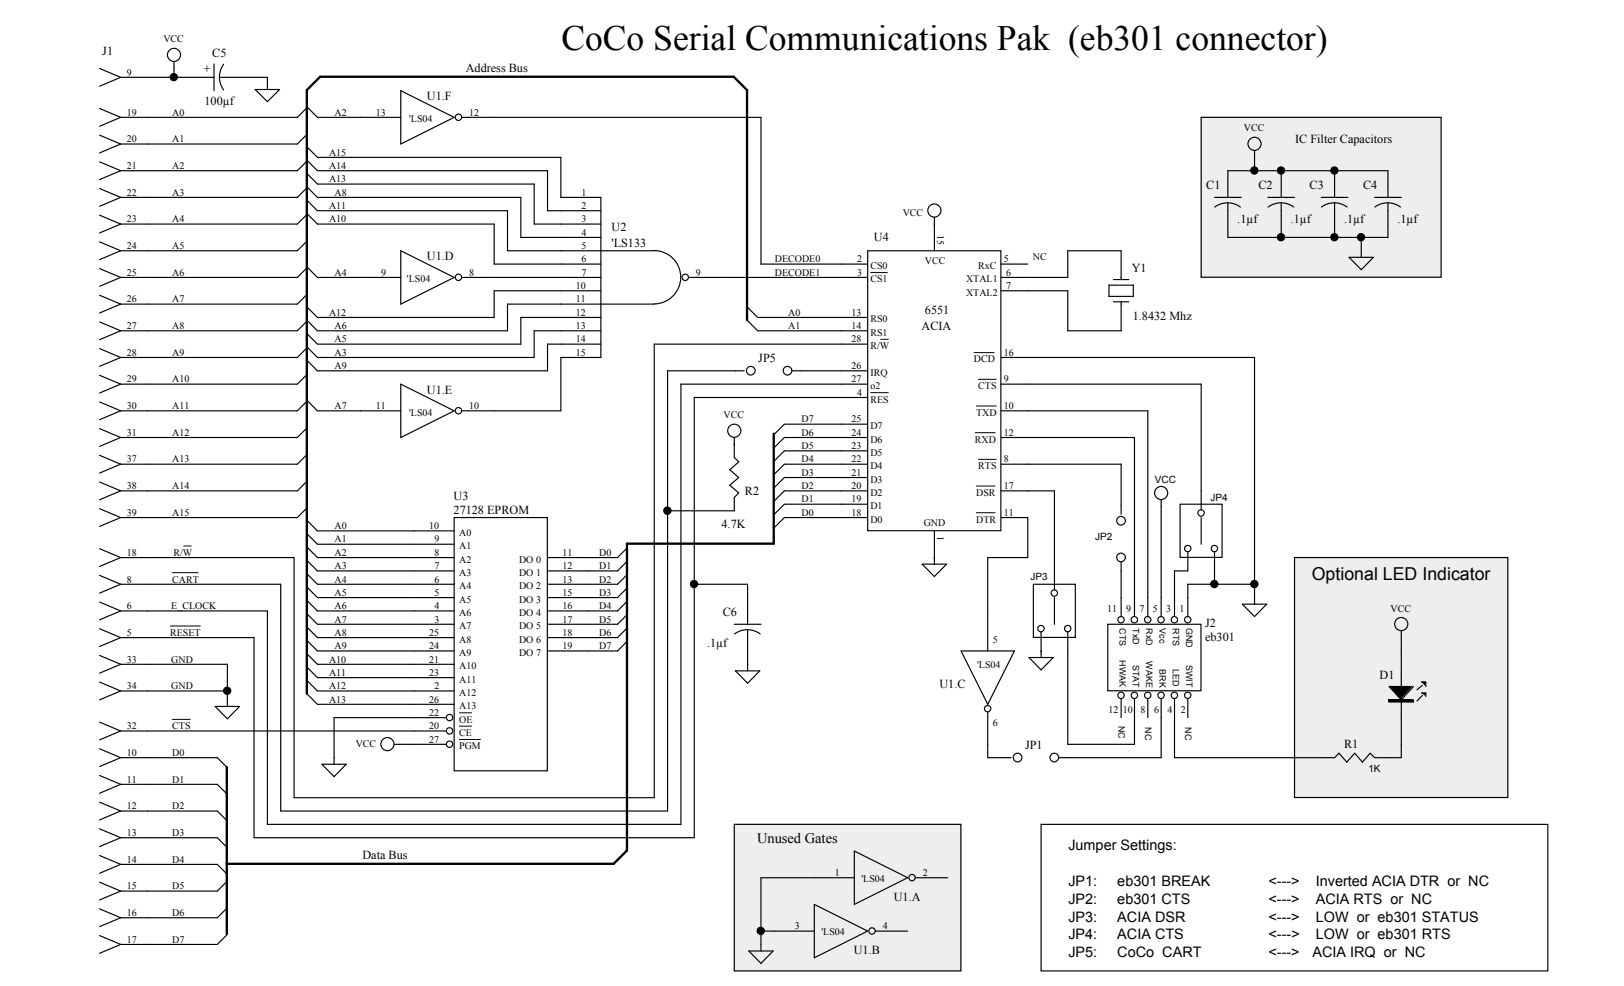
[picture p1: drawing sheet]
<svg xmlns="http://www.w3.org/2000/svg" width="356mm" height="216mm" viewBox="0 0 356 216" stroke-linecap="round" stroke-linejoin="round" font-family="sans-serif">
<path d="M283.4 122h46.8v52.7h-46.8z" fill="#eee"/>
<path d="M283.3 122h46.9v52.7h-46.9z" fill="none" stroke="#eee" stroke-width=".22"/>
<path d="M258.4 110.4h9.2v11.6h-9.2zM226.3 127.9h9.2v11.7h-9.2zM283.5 122.1h46.7v52.5h-46.7z" fill="none" stroke="#000" stroke-width=".25"/>
<path d="M160.7 180.4h49.8v32.3h-49.8z" fill="#eee"/>
<path d="M160.7 180.4h49.8v32.3h-49.8z" fill="none" stroke="#eee" stroke-width=".22"/>
<path d="M160.8 180.5h49.6v32.1h-49.6z" fill="none" stroke="#000" stroke-width=".25"/>
<path d="M262.9 25.6h52.7v35.2h-52.7z" fill="#eee"/>
<path d="M262.9 25.6h52.7v35.2h-52.7z" fill="none" stroke="#eee" stroke-width=".22"/>
<g fill="none" stroke="#000" stroke-width=".25">
<path d="M21.8 15l4.6 1.9M26.4 16.9h20.5M26.4 16.9l-4.6 2M38.1 13.5v3.4M46.9 14v5.9M48.1 16.9h10.4v2.7M49 14.1a4.7 4.7 0 0 0 0 5.6M55.9 19.6h5.3l-2.7 2.7zM87.8 19.9l11.6 5.8-11.6 5.8zM21.8 23.7l4.6 2M21.8 29.6l4.6 1.9M21.8 35.4l4.6 2"/>
<path d="M26.4 37.4h38.7l2.2-2.2 2.2 2.2h50.4v8.7h11.7M26.4 25.7h38.7l2.2-2.2 2.2 2.2h18.3M26.4 25.7l-4.6 1.9M26.4 31.5l-4.6 2M26.4 37.4l-4.6 1.9M67.3 32.3l2.2 2.2h53.3v8.7h8.8v35.1h-8.8v11.7h-21.7M67.3 38.1l2.2 2.2h47.5v8.8h14.6M67.3 29.3l-2.2 2.2h-38.7M101.1 25.7h65.5v32.1h23.4M263 25.7h52.6v35h-52.6zM274.7 33v4.4M280.5 37.4v5.8"/>
<path d="M292.2 37.4v5.8M21.8 47.1l4.6 2M21.8 41.3l4.6 1.9M21.8 53l4.6 1.9M21.8 58.8l4.6 1.9M26.4 43.2h38.7l2.2-2.2 2.2 2.2h44.5v8.8h17.6M26.4 49.1h38.7l2.2-2.2 2.2 2.2h38.7v8.7h23.4M26.4 49.1l-4.6 1.9M26.4 43.2l-4.6 2M26.4 54.9l-4.6 2M67.3 43.9l2.2 2.2h41.6v8.8h32.2M67.3 52.7l-2.2 2.2h-38.7"/>
<path d="M87.8 54.9l11.6 5.8-11.6 5.9zM143.2 54.9a5.8 5.8 0 0 1 5.9 5.8 5.8 5.8 0 0 1-5.9 5.8M190 54.9h29.2v61.3h-29.2zM204.6 49.1h.1M204.6 47.6v7.3M219.2 57.8h5.8M265.9 43.2h5.9M266 45.3a4.7 4.7 0 0 1 5.6 0M268.9 44.4v7.6h35v-7.6M268.9 43.2v-5.8h35v5.8M277.6 43.2h5.9M277.7 45.3a4.7 4.7 0 0 1 5.6 0"/>
<path d="M280.5 44.4v7.6M289.3 43.2h5.8M289.3 45.3a4.7 4.7 0 0 1 5.7 0M292.2 44.4v7.6M295.4 56.3h5.3l-2.6 2.8zM298.1 52v4.3M301 43.2h5.8M301 45.3a4.7 4.7 0 0 1 5.7 0M21.8 70.5l4.6 1.9M21.8 76.3l4.6 2M21.8 64.6l4.6 2M26.4 60.7h38.7l2.2-2.2 2.2 2.2h18.3"/>
<path d="M26.4 72.4l-4.6 2M26.4 78.3l-4.6 1.9M26.4 60.7l-4.6 2M26.4 66.6l-4.6 1.9M67.3 64.4l-2.2 2.2h-38.7M101.1 60.7h30.5M131.6 63.7h-23.4v5.8h-38.7l-2.2-2.2M131.6 69.5h-17.6v5.9h-44.5l-2.2-2.2M131.6 72.4h-14.6v5.9h-47.5l-2.2-2.2-2.2 2.2h-38.7M131.6 75.4h-11.7v5.8h-50.4l-2.2-2.2M143.3 66.6h-32.2v5.8h-41.6l-2.2-2.2-2.2 2.2h-38.7M150.8 60.7h39.2"/>
<path d="M163.7 67.3l2.2 2.2h24.1M163.7 70.2l2.2 2.2h24.1M190 75.4h-46.7v99.3h-78.9v-52.6h-38M219.2 60.7h14.6v-5.8h11.7v6.3M219.2 63.7h14.6v8.7h11.7v-6.3M219.2 78.3h55.5v54M242.8 62.4h5.4v2.5h-5.4zM243.8 61.2h3.4M243.8 66.1h3.4M21.8 88l4.6 2M21.8 82.2l4.6 1.9M21.8 93.9l4.6 1.9"/>
<path d="M21.8 99.7l4.6 1.9M26.4 90h38.7l2.2-2.2 2.2 2.2h18.3M26.4 90l-4.6 1.9M26.4 84.1l-4.6 2M26.4 95.8l-4.6 1.9M67.3 81.9l-2.2 2.2h-38.7M67.3 93.6l-2.2 2.2h-38.7M67.3 99.4l-2.2 2.2h-38.7M87.8 84.1l11.6 5.9-11.6 5.8zM160.8 97.2h.1M160.8 95.8v4.4l1 .9-2 1.8 2 1.7-2 1.7 2 1.6-1 1v2.9h-14.6M163 81.2h-16.8v96.4h-84.7v-49.7h-35.1"/>
<path d="M173.4 81.2h16.6M190 84.1h-40.9v96.4h-90.6v-46.7h-32.1M190 95.8h-18.3l-2.2 2.2M190 87h-38v96.4h-96.4v-43.8h-29.2M190 92.9h-18.3l-2.2 2.2M190 98.7h-18.3l-2.2 2.2M219.2 90h32.1v45M219.2 84.1h43.8v27.5M219.2 95.8h29.2v39.2M21.8 105.5l4.6 2M21.8 111.4l4.6 1.9M26.4 107.5l-4.6 1.9"/>
<path d="M26.4 101.6l-4.6 2M26.4 113.3l-4.6 2M67.3 105.3l-2.2 2.2h-38.7M67.3 111.1l-2.2 2.2h-38.7M67.3 119.9l2.2 2.2h29.9M67.3 114l2.2 2.2h29.9M67.3 117l2.2 2.2h29.9M99.4 113.3h20.4v55.5h-20.4zM137.4 119.9l-2.2 2.2h-15.3M190 107.5h-18.3l-2.2 2.2M190 101.6h-18.3l-2.2 2.2M190 113.3h-18.3l-2.2 2.2"/>
<path d="M190 104.6h-18.3l-2.2 2.2M190 110.4h-18.3l-2.2 2.2M204.6 116.2v7.3M219.2 107.5h11.7v21.7M219.2 101.6h26.3v11M219.2 113.3h5.8v8.8h-8.7v20.4M254.3 109.4v25.6M263 113.3v5.9M21.8 137.7l4.6 1.9M21.8 131.8l4.6 2M21.8 126l4.6 1.9M21.8 120.1l4.6 2"/>
<path d="M26.4 139.6l-4.6 2M26.4 133.8l-4.6 1.9M26.4 127.9l-4.6 2M26.4 122.1l-4.6 1.9M67.3 137.4l2.2 2.2h29.9M67.3 131.6l2.2 2.2h29.9M67.3 125.7l2.2 2.2h29.9M67.3 122.8l2.2 2.2h29.9M67.3 128.7l2.2 2.2h29.9M67.3 134.5l2.2 2.2h29.9M137.4 137.4l-2.2 2.2h-15.3M137.4 131.6l-2.2 2.2h-15.3"/>
<path d="M137.4 125.7l-2.2 2.2h-15.3M137.4 122.8l-2.2 2.2h-15.3M137.4 128.7l-2.2 2.2h-15.3M137.4 134.5l-2.2 2.2h-15.3M152 127.9h11.7v8.8M160.8 136.7h5.8M160.8 138.8a4.7 4.7 0 0 1 5.7 0M163.7 137.9v9M201.9 123.5h5.4l-2.7 2.7zM204.6 122.1h.1M228 138.4v5.6M230.9 130.9v5.8"/>
<path d="M233.8 138.4v24.6h14.6v-10M242.6 136.7h20.4v14.6h-20.4zM245.5 123.1v11.9M260.1 120.9v4.1h-2.9v10M265.9 120.9v7M272 132.3h5.4l-2.7 2.7zM274.7 127.9h-14.6v7.1M306.8 138.1v27.8h-5.8l-1-1-1.7 2-1.7-2-1.7 2-1.7-2-1 1h-35v-12.9M21.8 158.1l4.6 2M21.8 149.4l4.6 1.9M21.8 143.5l4.6 2M26.4 151.3h23.4"/>
<path d="M26.4 151.3l-4.6 1.9M26.4 145.5h23.4v9.2M26.4 145.5l-4.6 1.9M47.1 154.7h5.4l-2.7 2.7zM67.3 149.1l2.2 2.2h29.9M67.3 143.3l2.2 2.2h29.9M67.3 140.3l2.2 2.2h29.9M67.3 146.2l2.2 2.2h29.9M67.3 152l2.2 2.2h29.9M97.7 157.1h-24.5v10.2M137.4 140.3l-2.2 2.2h-15.3M161 146.9h5.4l-2.7 2.7z"/>
<path d="M210.4 142.5h11.7l-5.8 11.7zM216.3 155.9v10h5.1M225.3 144h5.3l-2.6 2.7zM228 142.5h.1M245.5 153v4.1M251.3 153v4.1M254.3 153v12.9h-22.4M260.1 153v4.1M304.2 153.2v.5h5.3v-.5M304.2 150.3l2.6 2.9 2.7-2.9M311.2 149.4h1v.9M311.2 151.8h1v.7"/>
<path d="M311.4 152.3l-1.1 1.2M311.4 150.1l-1.1 .9M21.8 169.8l4.6 1.9M21.8 164l4.6 1.9M21.8 175.6l4.6 2M26.4 160.1h71.3M26.4 160.1l-4.6 1.9M26.4 171.7h21.2l2.2 2.2M26.4 171.7l-4.6 2M26.4 165.9h21.2l2.2 2.2M26.4 165.9l-4.6 2M26.4 177.6h21.2l2.2 2.2"/>
<path d="M26.4 177.6l-4.6 1.9M70.5 167.3h5.3l-2.6 2.8zM86.3 163h11.4M21.8 181.5l4.6 1.9M21.8 193.2l4.6 1.9M21.8 187.3l4.6 2M21.8 199l4.6 2M26.4 183.4h21.2l2.2 2.2M26.4 183.4l-4.6 2M26.4 195.1l-4.6 2M26.4 189.3h21.2l2.2 2.2M26.4 189.3l-4.6 1.9"/>
<path d="M49.8 192.9l-2.2 2.2h-21.2M49.8 198.8l-2.2 2.2h-21.2M178.3 198l11.7 5.9-11.7 5.8zM187.1 192.2h-20.5v16M187.1 186.4l11.7 5.8-11.7 5.8zM200.4 192.2h7.1M228 180.5h110.9v32.1h-110.9zM21.8 204.9l4.6 1.9M26.4 201l-4.6 1.9M26.4 206.8l-4.6 1.9M49.8 204.6l-2.2 2.2h-21.2M164 208.2h5.3l-2.7 2.7z"/>
<path d="M166.6 203.9h11.7M191.7 203.9h7.1"/>
<circle cx="38.1" cy="12" r="1.44"/>
<circle cx="100.4" cy="25.7" r=".7"/>
<circle cx="274.7" cy="31.5" r="1.44"/>
<circle cx="204.6" cy="46.1" r="1.44"/>
<circle cx="100.4" cy="60.7" r=".7"/>
<circle cx="150" cy="60.7" r=".7"/>
<circle cx="100.4" cy="89.9" r=".7"/>
<circle cx="160.8" cy="94.3" r="1.44"/>
<circle cx="164.4" cy="81.2" r=".95"/>
<circle cx="172.4" cy="81.2" r=".95"/>
<circle cx="245.5" cy="114" r=".95"/>
<circle cx="254.3" cy="107.9" r="1.44"/>
<circle cx="263" cy="112.3" r=".7"/>
<circle cx="227.9" cy="137.6" r=".7"/>
<circle cx="230.9" cy="129.9" r=".7"/>
<circle cx="233.8" cy="137.6" r=".7"/>
<circle cx="245.5" cy="135.7" r=".7"/>
<circle cx="245.5" cy="122.1" r=".95"/>
<circle cx="248.4" cy="135.7" r=".7"/>
<circle cx="251.3" cy="135.7" r=".7"/>
<circle cx="254.2" cy="135.7" r=".7"/>
<circle cx="257.2" cy="135.7" r=".7"/>
<circle cx="260.1" cy="120.1" r=".7"/>
<circle cx="260.1" cy="135.7" r=".7"/>
<circle cx="265.9" cy="120.1" r=".7"/>
<circle cx="306.8" cy="136.6" r="1.44"/>
<circle cx="98.4" cy="157.1" r=".7"/>
<circle cx="216.3" cy="155.2" r=".7"/>
<circle cx="245.5" cy="152.2" r=".7"/>
<circle cx="248.4" cy="152.2" r=".7"/>
<circle cx="251.3" cy="152.2" r=".7"/>
<circle cx="254.2" cy="152.2" r=".7"/>
<circle cx="257.2" cy="152.2" r=".7"/>
<circle cx="260.1" cy="152.2" r=".7"/>
<circle cx="84.8" cy="162.9" r="1.44"/>
<circle cx="98.4" cy="163" r=".7"/>
<circle cx="98.4" cy="160" r=".7"/>
<circle cx="222.8" cy="165.9" r=".95"/>
<circle cx="230.9" cy="165.9" r=".95"/>
<circle cx="199.7" cy="192.2" r=".7"/>
<circle cx="190.9" cy="203.8" r=".7"/>
</g>
<g fill="#000">
<path d="M304 150.2h5.4l-2.7 2.9zM311.1 151.6h1v.8zM311.1 149.2h1v1z"/>
<path d="M304 153.1h5.4v.5h-5.4z" fill-rule="evenodd"/>
<circle cx="38.1" cy="16.9" r=".81"/>
<circle cx="274.7" cy="37.3" r=".81"/>
<circle cx="280.5" cy="37.3" r=".81"/>
<circle cx="292.2" cy="37.3" r=".81"/>
<circle cx="280.5" cy="51.9" r=".81"/>
<circle cx="292.2" cy="51.9" r=".81"/>
<circle cx="298" cy="51.9" r=".81"/>
<circle cx="146.1" cy="111.8" r=".82"/>
<circle cx="152" cy="127.9" r=".81"/>
<circle cx="265.9" cy="127.9" r=".81"/>
<circle cx="274.7" cy="127.9" r=".81"/>
<circle cx="49.7" cy="151.3" r=".81"/>
<circle cx="166.6" cy="203.8" r=".81"/>
</g>
<path d="M163.6 70.1v-50.4l-2.9-2.9h-90.6l-2.9 2.9v132.2M169.4 95v24h-32.1v67.2l-2.9 2.9h-84.7M49.7 168v36.5" fill="none" stroke="#000" stroke-width=".51"/>
<g fill="none" stroke="#000" stroke-width=".22">
<path d="M190.6 59.7h3.7M192.8 74.3h1.7M213.3 77.2h4.4M190.6 86h3.9M213.5 94.7h4.4M213.8 88.9h4.3M214.2 83.1h3.9M40.2 119.5h1.7M213.8 106.4h4.1M213.8 112.3h4.1M214.2 100.6h3.9M37.3 137.1h6.6"/>
<path d="M37.8 125.4h5.6M37.8 157.5h3.9M100.6 156.1h2.7M100.6 159h2.7M100.6 161.9h4.6"/>
<circle cx="38.1" cy="16.9" r=".81"/>
<circle cx="274.7" cy="37.3" r=".81"/>
<circle cx="280.5" cy="37.3" r=".81"/>
<circle cx="292.2" cy="37.3" r=".81"/>
<circle cx="280.5" cy="51.9" r=".81"/>
<circle cx="292.2" cy="51.9" r=".81"/>
<circle cx="298" cy="51.9" r=".81"/>
<circle cx="146.1" cy="111.8" r=".82"/>
<circle cx="152" cy="127.9" r=".81"/>
<circle cx="265.9" cy="127.9" r=".81"/>
<circle cx="274.7" cy="127.9" r=".81"/>
<circle cx="49.7" cy="151.3" r=".81"/>
<circle cx="166.6" cy="203.8" r=".81"/>
</g>
<text font-size="7.8" x="122.9" y="11">CoCo Serial Communications Pak (eb301 connector)</text>
<text font-size="3.9" x="287.2" y="127.1">Optional LED Indicator</text>
<g font-size="3.2">
<text x="165.8" y="184.5">Unused Gates</text>
<text x="233.9" y="186.2">Jumper Settings:</text>
<text x="233.9" y="194">JP1:</text>
<text x="233.9" y="197.9">JP2:</text>
<text x="244.7" y="194">eb301 BREAK</text>
<text x="244.7" y="197.9">eb301 CTS</text>
<text x="277.7" y="194">&lt;---&gt;</text>
<text x="277.7" y="197.9">&lt;---&gt;</text>
<text x="288.1" y="194">Inverted ACIA DTR or NC</text>
<text x="288.1" y="197.9">ACIA RTS or NC</text>
<text x="233.9" y="201.8">JP3:</text>
<text x="244.7" y="201.8">ACIA DSR</text>
<text x="277.8" y="201.8">&lt;---&gt;</text>
<text x="288.1" y="201.8">LOW or eb301 STATUS</text>
<text x="233.9" y="205.7">JP4:</text>
<text x="233.9" y="209.6">JP5:</text>
<text x="244.7" y="205.7">ACIA CTS</text>
<text x="244.7" y="209.6">CoCo CART</text>
<text x="277.8" y="209.6">&lt;---&gt;</text>
<text x="277.8" y="205.7">&lt;---&gt;</text>
<text x="287.4" y="209.6">ACIA IRQ or NC</text>
<text x="288.1" y="205.7">LOW or eb301 RTS</text>
</g>
<g font-size="2.7">
<text x="22.4" y="11.9">J1</text>
<text x="46.3" y="15.8" transform="rotate(-90 46.3 15.8)">+</text>
<text x="46.5" y="12.4">C5</text>
<text x="102" y="15.8">Address Bus</text>
<text x="44.8" y="22.9">100µf</text>
<text x="93.5" y="21.9">U1.F</text>
<text x="283.6" y="31.4">IC Filter Capacitors</text>
<text x="264.1" y="41.4">C1</text>
<text x="275.5" y="41.4">C2</text>
<text x="286.8" y="41.4">C3</text>
<text x="298.5" y="41.4">C4</text>
<text x="133.9" y="50.6">U2</text>
<text x="191.3" y="52.8">U4</text>
<text x="270.9" y="48.9">.1µf</text>
<text x="282.6" y="48.9">.1µf</text>
<text x="294.3" y="48.9">.1µf</text>
<text x="306" y="48.9">.1µf</text>
<text x="93.5" y="57">U1.D</text>
<text x="133.9" y="54.1">'LS133</text>
<text x="247.8" y="59.6">Y1</text>
<text x="202.5" y="68.7">6551</text>
<text x="248" y="70.1">1.8432 Mhz</text>
<text x="201.8" y="72.3">ACIA</text>
<text x="166" y="79.4">JP5</text>
<text x="93.5" y="86.2">U1.E</text>
<text x="99.3" y="112.5">27128 EPROM</text>
<text x="99.3" y="109.6">U3</text>
<text x="163.1" y="108.3">R2</text>
<text x="158" y="115.6">4.7K</text>
<text x="158.2" y="134.9">C6</text>
<text x="263.9" y="137.3">J2</text>
<text x="154.8" y="141.7">.1µf</text>
<text x="263.9" y="140.5">eb301</text>
<text x="302.1" y="148.7">D1</text>
<text x="205.7" y="150.7">U1.C</text>
<text x="224.5" y="164.1">JP1</text>
<text x="294.3" y="163.8">R1</text>
<text x="79.4" y="188.2">Data Bus</text>
<text x="195.7" y="197.2">U1.A</text>
<text x="186.9" y="208.9">U1.B</text>
</g>
<g font-size="2.2">
<text x="35.8" y="9.3">VCC</text>
<text x="27.8" y="16.6">9</text>
<text x="27.8" y="25.3">19</text>
<text x="37.7" y="25.3">A0</text>
<text x="73.3" y="25.3">A2</text>
<text x="82.3" y="25.3">13</text>
<text x="89.6" y="26.8">'LS04</text>
<text x="102.7" y="25.3">12</text>
<text x="272.4" y="28.7">VCC</text>
<text x="27.8" y="31.2">20</text>
<text x="37.7" y="31.2">A1</text>
<text x="72.1" y="34.1">A15</text>
<text x="27.8" y="37">21</text>
<text x="37.7" y="37">A2</text>
<text x="72.1" y="39.9">A13</text>
<text x="72.1" y="37">A14</text>
<text x="27.8" y="42.8">22</text>
<text x="37.7" y="42.8">A3</text>
<text x="72.1" y="45.8">A11</text>
<text x="73.3" y="42.8">A8</text>
<text x="127.3" y="42.8">1</text>
<text x="127.3" y="45.8">2</text>
<text x="197.7" y="47.2">VCC</text>
<text x="27.8" y="48.7">23</text>
<text x="37.7" y="48.7">A4</text>
<text x="72.1" y="48.7">A10</text>
<text x="127.3" y="48.7">3</text>
<text x="127.3" y="51.6">4</text>
<text x="205.2" y="51.4" transform="rotate(90 205.2 51.4)">15</text>
<text x="27.8" y="54.5">24</text>
<text x="37.7" y="54.5">A5</text>
<text x="127.3" y="54.5">5</text>
<text x="127.3" y="57.4">6</text>
<text x="169.7" y="57.4">DECODE0</text>
<text x="187.7" y="57.4">2</text>
<text x="190.6" y="58.9">CS0</text>
<text x="202.5" y="57.7">VCC</text>
<text x="214.2" y="58.9">RxC</text>
<text x="219.8" y="57.4">5</text>
<text x="226.1" y="57">NC</text>
<text x="27.8" y="60.4">25</text>
<text x="37.7" y="60.4">A6</text>
<text x="73.3" y="60.4">A4</text>
<text x="83.5" y="60.4">9</text>
<text x="89.1" y="61.8">'LS04</text>
<text x="102.7" y="60.4">8</text>
<text x="126.1" y="63.3">10</text>
<text x="127.3" y="60.4">7</text>
<text x="152.4" y="60.4">9</text>
<text x="169.7" y="60.4">DECODE1</text>
<text x="187.7" y="60.4">3</text>
<text x="190.6" y="61.8">CS1</text>
<text x="211.5" y="61.8">XTAL1</text>
<text x="211.5" y="64.8">XTAL2</text>
<text x="220.3" y="60.4">6</text>
<text x="220.3" y="63.3">7</text>
<text x="27.8" y="66.2">26</text>
<text x="37.7" y="66.2">A7</text>
<text x="72.1" y="69.1">A12</text>
<text x="126.1" y="66.2">11</text>
<text x="126.1" y="69.1">12</text>
<text x="172.6" y="69.1">A0</text>
<text x="186.5" y="69.1">13</text>
<text x="190.6" y="70.6">RS0</text>
<text x="27.8" y="72.1">27</text>
<text x="27.8" y="77.9">28</text>
<text x="37.7" y="77.9">A9</text>
<text x="37.7" y="72.1">A8</text>
<text x="73.3" y="72.1">A6</text>
<text x="73.3" y="75">A5</text>
<text x="73.3" y="77.9">A3</text>
<text x="126.1" y="72.1">13</text>
<text x="126.1" y="75">14</text>
<text x="126.1" y="77.9">15</text>
<text x="172.6" y="72.1">A1</text>
<text x="186.5" y="72.1">14</text>
<text x="186.5" y="75">28</text>
<text x="190.6" y="73.5">RS1</text>
<text x="190.6" y="76.5">R/W</text>
<text x="219.8" y="77.9">16</text>
<text x="27.8" y="83.7">29</text>
<text x="37.7" y="83.7">A10</text>
<text x="73.3" y="80.8">A9</text>
<text x="186.5" y="80.8">26</text>
<text x="186.5" y="83.7">27</text>
<text x="190.6" y="82.3">IRQ</text>
<text x="213.2" y="79.4">DCD</text>
<text x="219.8" y="83.7">9</text>
<text x="27.8" y="89.6">30</text>
<text x="37.7" y="89.6">A11</text>
<text x="73.3" y="89.6">A7</text>
<text x="82.3" y="89.6">11</text>
<text x="102.7" y="89.6">10</text>
<text x="187.7" y="86.7">4</text>
<text x="190.6" y="88.1">RES</text>
<text x="190.6" y="85.2">o2</text>
<text x="214.2" y="85.2">CTS</text>
<text x="219.8" y="89.6">10</text>
<text x="27.8" y="95.4">31</text>
<text x="37.7" y="95.4">A12</text>
<text x="89.6" y="91.1">'LS04</text>
<text x="158.5" y="91.5">VCC</text>
<text x="175.5" y="95.4">D6</text>
<text x="175.5" y="92.5">D7</text>
<text x="186.5" y="92.5">25</text>
<text x="186.5" y="95.4">24</text>
<text x="190.6" y="94">D7</text>
<text x="213.7" y="91.1">TXD</text>
<text x="219.8" y="95.4">12</text>
<text x="27.8" y="101.3">37</text>
<text x="37.7" y="101.3">A13</text>
<text x="175.5" y="101.3">D4</text>
<text x="175.5" y="98.3">D5</text>
<text x="186.5" y="98.3">23</text>
<text x="186.5" y="101.3">22</text>
<text x="190.6" y="96.9">D6</text>
<text x="190.6" y="99.8">D5</text>
<text x="213.5" y="96.9">RXD</text>
<text x="219.8" y="101.3">8</text>
<text x="27.8" y="107.1">38</text>
<text x="37.7" y="107.1">A14</text>
<text x="175.5" y="104.2">D3</text>
<text x="175.5" y="107.1">D2</text>
<text x="186.5" y="104.2">21</text>
<text x="186.5" y="107.1">20</text>
<text x="190.6" y="102.7">D4</text>
<text x="190.6" y="105.7">D3</text>
<text x="214.2" y="102.7">RTS</text>
<text x="219.8" y="107.1">17</text>
<text x="252.9" y="105.7">VCC</text>
<text x="27.8" y="112.9">39</text>
<text x="37.7" y="112.9">A15</text>
<text x="175.5" y="112.9">D0</text>
<text x="175.5" y="110">D1</text>
<text x="186.5" y="110">19</text>
<text x="186.5" y="112.9">18</text>
<text x="190.6" y="108.6">D2</text>
<text x="190.6" y="111.5">D1</text>
<text x="213.7" y="108.6">DSR</text>
<text x="219.8" y="112.9">11</text>
<text x="265.1" y="109.8">JP4</text>
<text x="73.3" y="115.9">A0</text>
<text x="73.3" y="118.8">A1</text>
<text x="94" y="115.9">10</text>
<text x="95.2" y="118.8">9</text>
<text x="100.5" y="117.3">A0</text>
<text x="190.6" y="114.4">D0</text>
<text x="202.3" y="115.1">GND</text>
<text x="205.2" y="117.3" transform="rotate(90 205.2 117.3)">1</text>
<text x="213.7" y="114.4">DTR</text>
<text x="239.8" y="118.3">JP2</text>
<text x="27.8" y="121.7">18</text>
<text x="38" y="121.7">R/W</text>
<text x="73.3" y="121.7">A2</text>
<text x="73.3" y="124.6">A3</text>
<text x="95.2" y="121.7">8</text>
<text x="95.2" y="124.6">7</text>
<text x="100.5" y="120.3">A1</text>
<text x="100.5" y="123.2">A2</text>
<text x="113.7" y="123.2">DO 0</text>
<text x="123.2" y="121.7">11</text>
<text x="123.2" y="124.6">12</text>
<text x="131.2" y="121.7">D0</text>
<text x="131.2" y="124.6">D1</text>
<text x="27.8" y="127.6">8</text>
<text x="37.7" y="127.6">CART</text>
<text x="73.3" y="127.6">A4</text>
<text x="73.3" y="130.5">A5</text>
<text x="95.2" y="127.6">6</text>
<text x="95.2" y="130.5">5</text>
<text x="100.5" y="126.1">A3</text>
<text x="100.5" y="129">A4</text>
<text x="100.5" y="132">A5</text>
<text x="113.7" y="126.1">DO 1</text>
<text x="113.7" y="129">DO 2</text>
<text x="113.7" y="132">DO 3</text>
<text x="123.2" y="127.6">13</text>
<text x="123.2" y="130.5">15</text>
<text x="131.2" y="130.5">D3</text>
<text x="131.2" y="127.6">D2</text>
<text x="225.6" y="127.1">JP3</text>
<text x="27.8" y="133.4">6</text>
<text x="37.5" y="133.4">E_CLOCK</text>
<text x="73.3" y="136.3">A7</text>
<text x="73.3" y="133.4">A6</text>
<text x="95.2" y="133.4">4</text>
<text x="95.2" y="136.3">3</text>
<text x="100.5" y="134.9">A6</text>
<text x="100.5" y="137.8">A7</text>
<text x="113.7" y="134.9">DO 4</text>
<text x="113.7" y="137.8">DO 5</text>
<text x="123.2" y="133.4">16</text>
<text x="123.2" y="136.3">17</text>
<text x="131.2" y="133.4">D4</text>
<text x="131.2" y="136.3">D5</text>
<text x="242.4" y="133.9">11</text>
<text x="246.6" y="133.9">9</text>
<text x="249.5" y="133.9">7</text>
<text x="252.4" y="133.9">5</text>
<text x="255.4" y="133.9">3</text>
<text x="258.3" y="133.9">1</text>
<text x="304.5" y="133.9">VCC</text>
<text x="27.8" y="139.2">5</text>
<text x="37.3" y="139.2">RESET</text>
<text x="73.3" y="142.2">A9</text>
<text x="73.3" y="139.2">A8</text>
<text x="94" y="139.2">25</text>
<text x="94" y="142.2">24</text>
<text x="100.5" y="140.7">A8</text>
<text x="100.5" y="143.6">A9</text>
<text x="113.7" y="140.7">DO 6</text>
<text x="113.7" y="143.6">DO 7</text>
<text x="123.2" y="139.2">18</text>
<text x="123.2" y="142.2">19</text>
<text x="131.2" y="139.2">D6</text>
<text x="131.2" y="142.2">D7</text>
<text x="217.4" y="140.7">5</text>
<text x="27.8" y="145.1">33</text>
<text x="37.5" y="145.1">GND</text>
<text x="72.1" y="145.1">A10</text>
<text x="72.1" y="148">A11</text>
<text x="94" y="145.1">21</text>
<text x="94" y="148">23</text>
<text x="100.5" y="146.6">A10</text>
<text x="100.5" y="149.5">A11</text>
<text x="214" y="146.3">'LS04</text>
<text x="27.8" y="150.9">34</text>
<text x="37.5" y="150.9">GND</text>
<text x="72.1" y="150.9">A12</text>
<text x="72.1" y="153.8">A13</text>
<text x="94" y="153.8">26</text>
<text x="95.2" y="150.9">2</text>
<text x="100.5" y="152.4">A12</text>
<text x="100.5" y="155.3">A13</text>
<text x="27.8" y="159.7">32</text>
<text x="37.7" y="159.7">CTS</text>
<text x="94" y="159.7">20</text>
<text x="94" y="156.8">22</text>
<text x="100.5" y="161.2">CE</text>
<text x="100.5" y="158.2">OE</text>
<text x="217.4" y="159">6</text>
<text x="242.7" y="156">12</text>
<text x="245.9" y="156">10</text>
<text x="249.8" y="156">8</text>
<text x="252.7" y="156">6</text>
<text x="255.6" y="156">4</text>
<text x="258.5" y="156">2</text>
<text x="27.8" y="165.5">10</text>
<text x="37.7" y="165.5">D0</text>
<text x="77.9" y="163.6">VCC</text>
<text x="94" y="162.6">27</text>
<text x="100.5" y="164.1">PGM</text>
<text x="27.8" y="171.4">11</text>
<text x="37.7" y="171.4">D1</text>
<text x="299.6" y="169">1K</text>
<text x="27.8" y="177.2">12</text>
<text x="37.7" y="177.2">D2</text>
<text x="27.8" y="183">13</text>
<text x="37.7" y="183">D3</text>
<text x="27.8" y="188.9">14</text>
<text x="37.7" y="188.9">D4</text>
<text x="182.8" y="191.8">1</text>
<text x="202.1" y="191.8">2</text>
<text x="27.8" y="194.7">15</text>
<text x="37.7" y="194.7">D5</text>
<text x="188.6" y="193">'LS04</text>
<text x="27.8" y="200.6">16</text>
<text x="37.7" y="200.6">D6</text>
<text x="174" y="203.5">3</text>
<text x="193.3" y="203.5">4</text>
<text x="27.8" y="206.4">17</text>
<text x="37.7" y="206.4">D7</text>
<text x="179.9" y="204.7">'LS04</text>
</g>
<g font-size="1.9">
<text x="245.1" y="137.5" transform="rotate(90 245.1 137.5)">CTS</text>
<text x="248" y="137.5" transform="rotate(90 248 137.5)">TxD</text>
<text x="251" y="137.5" transform="rotate(90 251 137.5)">RxD</text>
<text x="253.9" y="137.5" transform="rotate(90 253.9 137.5)">Vcc</text>
<text x="256.8" y="137.5" transform="rotate(90 256.8 137.5)">RTS</text>
<text x="259.7" y="137.5" transform="rotate(90 259.7 137.5)">GND</text>
<text x="245.1" y="144.6" transform="rotate(90 245.1 144.6)">HWAK</text>
<text x="248" y="145.6" transform="rotate(90 248 145.6)">STAT</text>
<text x="251" y="144.8" transform="rotate(90 251 144.8)">WAKE</text>
<text x="253.9" y="146.6" transform="rotate(90 253.9 146.6)">BRK</text>
<text x="256.8" y="146.6" transform="rotate(90 256.8 146.6)">LED</text>
<text x="259.7" y="145.6" transform="rotate(90 259.7 145.6)">SWIT</text>
<text x="244.9" y="159" transform="rotate(90 244.9 159)">NC</text>
<text x="250.7" y="159.2" transform="rotate(90 250.7 159.2)">NC</text>
<text x="259.5" y="159.2" transform="rotate(90 259.5 159.2)">NC</text>
</g>
</svg>
